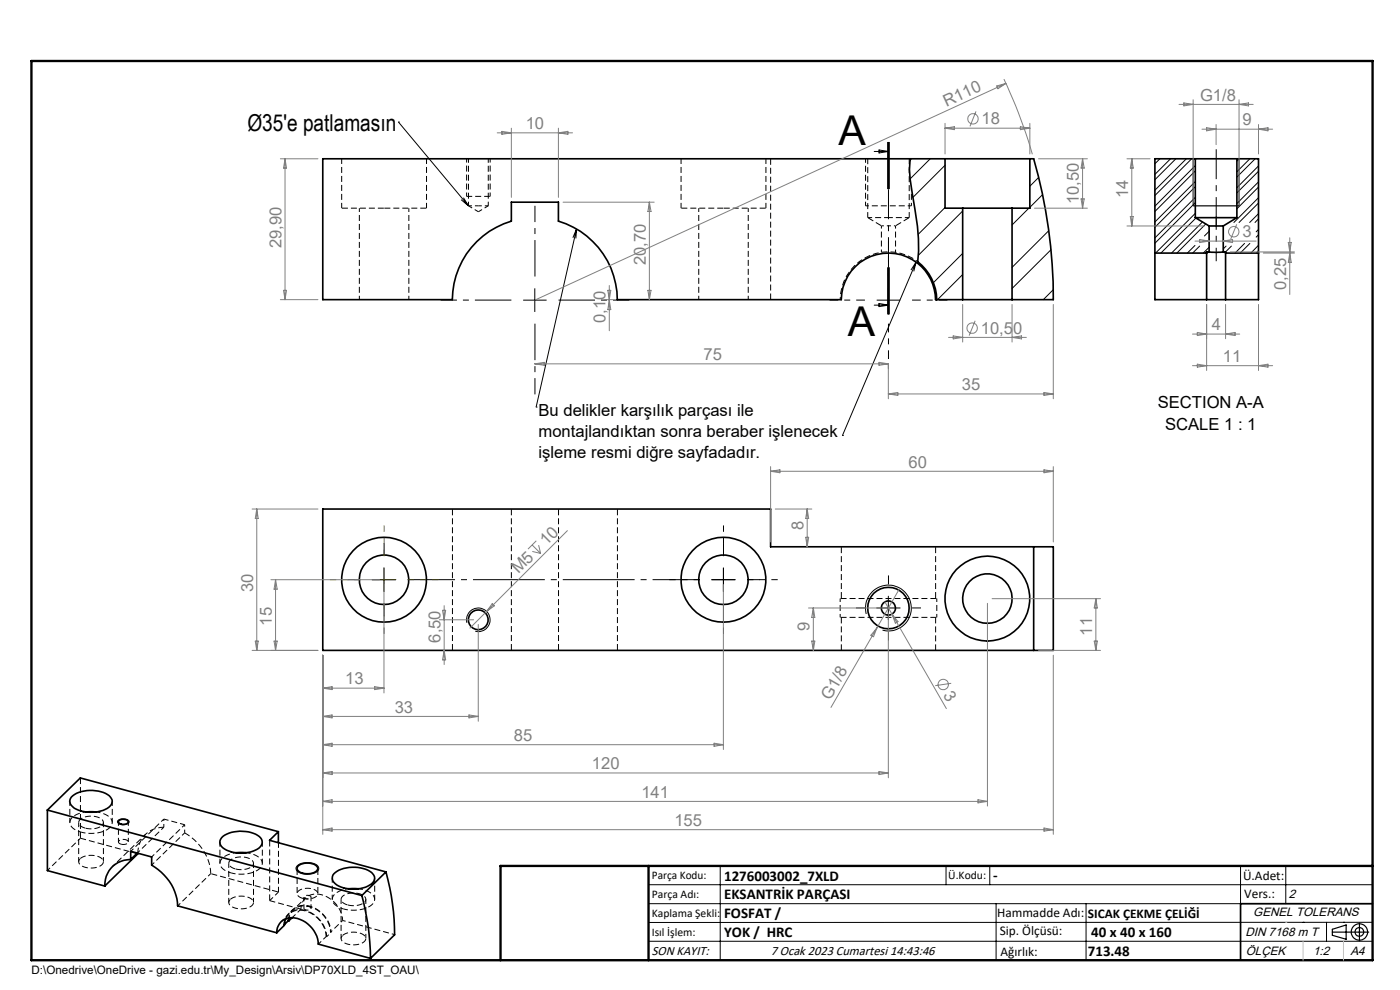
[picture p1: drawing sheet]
<svg xmlns="http://www.w3.org/2000/svg" width="297mm" height="210mm" viewBox="0 0 297 210" stroke-linecap="round" stroke-linejoin="round" font-family="sans-serif">
<g fill="none" stroke="#000" stroke-width=".21" stroke-dasharray="1.3 .6" stroke-dashoffset=".5" stroke-linecap="butt">
<path d="M76.2 44.2v19.4M99.4 43.7h2.1M101.5 43.7h2.1M148.2 44.2v19.4M86.7 63.6v-19.4M158.7 63.6v-19.4M178.2 127v4M198.7 131v-4M30.9 177l-7 6.8M34.8 175.5l-5.7 5.4M34.8 173.7l-7 6.9M39.2 174.9l-7 6.9"/>
<path d="M10.1 184.6l7-6.8M32.2 183.5l7-6.8M44.7 185.3l-7 6.8M70.2 197.8a6 6 0 0 0-6.8-5.6 3.1 3.1 0 0 0-2.2 2.5"/>
</g>
<g fill="none" stroke="#000" stroke-width=".21" stroke-dasharray="1.3 .6" stroke-dashoffset=".3" stroke-linecap="butt">
<path d="M184.1 46.2h4.4M188.5 46.2h4.4M14.8 170v4.5M16.7 174.5v8.3M17.2 176.5a6.8 6.8 0 0 0 6.2-1.1 1.5 1.5 0 0 0-.6-2.4l-.9-.4-1.5-.4M23.8 174.5v-4.5M46.7 178.6v4.5M21.9 182.8v-8.3M48.5 183.1v8.3M49.1 185.2a6.8 6.8 0 0 0 6.2-1.1 1.5 1.5 0 0 0-.6-2.4l-.9-.5-1.6-.3M53.8 191.4v-8.3M55.7 183.1v-4.5"/>
<path d="M57.2 191l1.9-1.8M62 194.7l1.8-1.9M70.5 186.3v4.5M72.4 190.8v8.3M72.9 192.8a6.8 6.8 0 0 0 6.2-1.1 1.5 1.5 0 0 0-.6-2.4l-.9-.4-1.5-.4M77.6 199.1v-8.3M79.5 190.8v-4.5"/>
</g>
<path d="M187 47.9h1.5M188.5 47.9h1.5" fill="none" stroke="#000" stroke-width=".21" stroke-dasharray="1.3 .6" stroke-dashoffset=".8" stroke-linecap="butt"/>
<g fill="none" stroke="#000" stroke-width=".21" stroke-dasharray="1.3 .6" stroke-dashoffset="-.1" stroke-linecap="butt">
<path d="M72.5 44.2h9M81.5 44.2h9M144.5 44.2h9M153.5 44.2h9M184.1 46.2l2.9 1.7M190 47.9l2.9-1.7M108.5 108v30M118.5 108v30M131 108v30M198.5 116v11M96 138v-30M178.5 127v-11"/>
<path d="M198.7 127h-20.5M198.7 131h-20.5M17.1 165v12.8M44.7 185.3l14.4 3.9M57.2 191v-12.8M63 184.2v5.4M67.4 189.6v-5.4"/>
</g>
<path d="M187 47.9v5.6M190 53.5v-5.6M194.7 55.5a10.2 10.2 0 0 0-10.7-1.1 10.2 10.2 0 0 0-5.8 9.2M62.1 192.9l-.9 .9M64.8 190.5l-2.6 2.5M64.9 190.6l.5 .1 .5-.2a.7 .7 0 0 0-.4-.6 .7 .7 0 0 0-.7 .1l-.3 .3 .4 .3M64.9 193l-.4-.2a.75 .75 0 0 1 .6-.6 .75 .75 0 0 1 .8 .3l.1 .3-.3 .2h-.8M69.3 198.7l.9-.9M70.1 197.8a5.8 5.8 0 0 0-6.6-5.5 2.98 2.98 0 0 0-2.2 2.4M72.7 195.3l-2.6 2.5" fill="none" stroke="#000" stroke-width=".21" stroke-dasharray="1.3 .6" stroke-dashoffset=".7" stroke-linecap="butt"/>
<g fill="none" stroke="#000" stroke-width=".21" stroke-dasharray="1.3 .6" stroke-linecap="butt">
<path d="M104 41.7h-.1M163.5 63.6v-29.9M178.5 138v-7M198.5 131v7M17.1 177.8l12.1 3.3M18.1 175.7a3.6 3.6 0 0 0 3.8-.9 1.14 1.14 0 0 0-1.2-1.5 3.9 3.9 0 0 0-3.8 .7 1.02 1.02 0 0 0 .8 1.5l.4 .2M25.7 179.1a1.02 1.02 0 0 0 1.5-.6 1.39 1.39 0 0 0-2.1 .1l.2 .3 .4 .2M39.2 176.7a10.6 10.6 0 0 1 5.5 8.6M17 182.2a3.9 3.9 0 0 1 4.8 .2 1.05 1.05 0 0 1-.9 1.5 3.8 3.8 0 0 1-4.1-.8 .8 .8 0 0 1 .2-.9M48.8 190.8a3.9 3.9 0 0 1 4.8 .2 1.06 1.06 0 0 1-.9 1.5 3.8 3.8 0 0 1-4.1-.8 .8 .8 0 0 1 .2-.9M49.9 184.3a3.6 3.6 0 0 0 3.8-.8 1.14 1.14 0 0 0-1.1-1.5 3.9 3.9 0 0 0-3.9 .7 1.02 1.02 0 0 0 .8 1.5l.4 .1M60.2 196.2l.1 .1"/>
<path d="M60.3 196.1l-.1 .1M64.2 190.6a2.73 2.73 0 0 0 3.2-.9 1.69 1.69 0 0 0-2-1.3 2.26 2.26 0 0 0-2.4 1l.3 .7 .9 .5M69.2 198.7h.1M70.1 197.8h.1M72.7 198.4a3.9 3.9 0 0 1 4.8 .3 1.05 1.05 0 0 1-1 1.5 3.8 3.8 0 0 1-4.1-.8 .8 .8 0 0 1 .3-1M73.8 192a3.6 3.6 0 0 0 3.7-.9 1.14 1.14 0 0 0-1.1-1.5 3.9 3.9 0 0 0-3.9 .7 1.02 1.02 0 0 0 .9 1.5l.4 .2"/>
</g>
<g fill="none" stroke="#000" stroke-width=".21" stroke-dasharray="1.3 .6" stroke-dashoffset=".4" stroke-linecap="butt">
<path d="M99 33.7v8M99.4 33.7v10M183.6 33.7v10M99.4 43.7l2.1 1.2M101.5 44.9l2.1-1.2M103.6 43.7v-10M104 41.7v-8M25.1 174.3v4.3M27.2 178.6v-4.3M61.3 193.9l-1.7 1.6M64.5 190.3v2.4M66 192.7v-2.4"/>
<path d="M69.2 198.7l-1.6 1.6M72.7 195.3a5.8 5.8 0 0 0-6.6-5.5 3.1 3.1 0 0 0-2.3 3"/>
</g>
<path d="M72.5 33.7v10.5M144.5 33.7v10.5M184.1 33.7v12.5M90.5 44.2v-10.5M103.9 41.7h-4.9M162.5 44.2v-10.5M192.9 46.2v-12.5M29.2 181a5.4 5.4 0 0 1 5.6-5.5M57.2 191l6.6 1.8" fill="none" stroke="#000" stroke-width=".21" stroke-dasharray="1.3 .6" stroke-dashoffset=".1" stroke-linecap="butt"/>
<g fill="none" stroke="#000" stroke-width=".21">
<path d="M84.5 25.9h.1M84.5 25.9l14.9 17.8M185.5 32.1h3M186.5 31.8l2 .3-2 .3zM188.3 30.1v10M188.5 30.1v10M188.7 30.1v10M197.3 33.7l-4.2 4.3M200.5 35.1l-6.8 6.8M220.3 37.6l-1.8 1.9M246.1 33.7l-1.1 1M248.3 33.7l-3.3 3.3"/>
<path d="M249.4 33.7l-4.4 4.4M251.7 33.7l-6.7 6.6M252.8 33.7l-7.8 7.8M253.1 33.7v10M253.6 35.1l-8.6 8.6M253.6 38.5l-8.6 8.6M253.6 36.3l-8.6 8.6M253.6 39.6l-8.6 8.6M262.9 33.7v10M262.9 33.7l-.5 .5M265.1 33.7l-2.7 2.7M266.3 33.7l-3.9 3.9"/>
<path d="M267 38.6l-4.6 4.6M267 35.2l-4.6 4.6M267 36.3l-4.6 4.6M267 39.7l-4.6 4.6M97.8 42.4l1.6 1.3M98.3 41.9l1.1 1.8M122.3 48.6l-8.6 37.8M122.3 48.6l-.1 2M122.3 48.6l-.8 1.8M188.3 56.7v10M188.5 56.7v10M188.7 56.7v10z"/>
<path d="M194.3 55.6l-15.6 36.8M194.3 55.6l-.4 2M194.3 55.6l-1 1.7M200.5 44l-5.7 5.7M204.2 53.8l-6.2 6.2M204.2 44.8l-9.4 9.3M204.2 58.2l-5.3 5.4M218.3 44.2l-3.6 3.5M221.2 41.3l-2.7 2.7M222.5 49l-7.8 7.7M223 53l-8.3 8.2M253.5 52.1l-1.6 1.6"/>
<path d="M253.6 41.9l-8.6 8.6M253.6 45.3l-8.5 8.4M253.6 43l-8.6 8.6M253.7 46.2l-7.4 7.5M254.5 52.2l-1.5 1.5M255.1 47.1l-6.6 6.6M255.8 47.5l-6.1 6.2M256.5 49.1l-1 1M256.5 52.4l-1.2 1.3M260.1 52.2l-.6 .6M261.2 52.2l-1.2 1.2M264 51.6l-2 2.1"/>
<path d="M265.1 51.6l-2 2.1M267 41.9l-5.2 5.3M267 45.3l-1.9 1.9M267 52l-1.6 1.7M267 43.1l-4.1 4.1M267 49.8l-.5 .5M267 53.2l-.5 .5M267 48.7l-.5 .5M267 46.4l-.8 .8M111 63.7h5M113.5 61.2v5M185.5 64.7h3"/>
<path d="M186 63.7h5M186.5 64.4l2 .3-2 .3zM188.5 61.2v5M223.4 61.4l-2.1 2.2M113.7 86.4h.1M178.7 92.4h.1M79 123h5M81.5 120.5v5M99.1 132.1a2.5 2.5 0 0 1 2.2-3.1 2.5 2.5 0 0 1 2.7 2.7 2.5 2.5 0 0 1-3.2 2.2M151 123h5M153.5 120.5v5M183.8 130.2a4.9 4.9 0 0 1 4.2-6.1 4.9 4.9 0 0 1 5.3 5.3 4.9 4.9 0 0 1-6.1 4.3"/>
<path d="M186 129h5M188.5 126.5v5M25 174a1.71 1.71 0 0 1 2.4 .3 1.53 1.53 0 0 1-2.5 0zM63.1 183.6a3.8 3.8 0 0 1 4.3 .1 1.06 1.06 0 0 1 0 1.1 1.06 1.06 0 0 1-1 .5 3.4 3.4 0 0 1-3.5-.8 .73 .73 0 0 1 .2-.9zM137.6 187.7h153.6M137.6 191.7h153.6M137.6 199.7h153.6M152.8 183.7v20M200.7 183.7v4M210 183.7v4M211.3 191.7v12M230.4 191.7v12"/>
<path d="M263.2 183.7v20M272.8 183.7v8M276.4 195.6h.1M281.4 195.6v4.1M285 195.6h.1M291.2 195.6l-153.6 .1"/>
</g>
<g fill="none" stroke="#000" stroke-width=".35">
<path d="M193.1 33.7a17.7 17.7 0 0 0 .4 7.4 48.8 48.8 0 0 1 1.2 14.7M200.5 33.7h-132v29.9h27.5a17.4 17.4 0 0 1 12.5-16.7v-4h10v4a17.4 17.4 0 0 1 12.5 16.7h47.5a10 10 0 0 1 5.7-8.9 10 10 0 0 1 10.5 1.1M200.5 33.7h18M200.5 33.7v10.5h3.7M218.5 33.7h.8a107.3 107.3 0 0 1 4.1 29.9h-8.7M218.5 33.7v10.5h-3.8M253.6 33.7h8.8M253.6 33.7h-8.6v20M253.6 33.7v12.5M262.4 33.7h4.6v20M262.4 33.7v12.5M194.7 55.8a9.9 9.9 0 0 1 3.8 7.8h5.7"/>
<path d="M194.7 55.5a10.4 10.4 0 0 1 4 8.1M204.2 44.2h10.5M204.2 44.2v19.4M214.7 44.2v19.4M245 53.7v9.9h22v-9.9M245 53.7h11M253.6 46.2h8.8M253.6 46.2l2.9 1.7M256 53.7v9.9M256.5 53.4h3M256.5 47.9h3M256.5 53.4h-.5v.3"/>
<path d="M256.5 47.9v5.5M259.5 53.4h.5v.3M259.5 47.9v5.5M260 53.7v9.9M260 53.7h7M262.4 46.2l-2.9 1.7M204.2 63.6h10.5M219.3 116h4.1v22h-4.1M219.3 116h-55.8v-8h-95v30h150.8M219.3 116v22M10.1 171.8v12.9l12.1 3.3M10.1 171.8l66.7 18.2"/>
<path d="M10.1 171.8l6.9-6.8 42.1 11.4M15.2 169a7 7 0 0 1 8-.2 1.52 1.52 0 0 1 .6 1.5 1.52 1.52 0 0 1-1 1.2 7.3 7.3 0 0 1-7.3-.3l-.5-.6a1.26 1.26 0 0 1 .2-1.6zM18.2 172.3h2.2M25.3 174a1.37 1.37 0 0 1 1.9 .4 1.29 1.29 0 0 1-2.1-.1zM47 177.7a6.8 6.8 0 0 1 8.3 0 1.53 1.53 0 0 1-.7 2.4 7 7 0 0 1-7.6-.5l-.3-.6a1.36 1.36 0 0 1 .3-1.3zM59.1 176.4l-1.9 1.9 24.7 6.7M59.1 176.4v2.3M27.7 182.3v-1.7l4.5 1.2v1.7a10.6 10.6 0 0 1 5.5 8.6l21 5.8M27.7 182.3a5.4 5.4 0 0 0-5.5 5.7M29.1 181l-1.4 1.3M29.2 181l-7 7M50.1 180.9h2.1"/>
<path d="M58.7 197.9a3.2 3.2 0 0 1 4.4-3.1 6.1 6.1 0 0 1 4.4 5.5l11.1 3M60.6 194.9l-.3 1.4-1.6 1.6M61.1 195.3l-.8 .8M61.1 195.3l.1 .1M61.2 194.7l-.1 .6M61.3 194.7l-.1 .7M62 194.7l-.8 .7M63.3 183.7a3.3 3.3 0 0 1 4 .2 .99 .99 0 0 1-1 1.3 2.7 2.7 0 0 1-3.3-.9zM70.8 185.3a7 7 0 0 1 8-.2 1.49 1.49 0 0 1 .7 1.4 1.49 1.49 0 0 1-1.1 1.2 7.2 7.2 0 0 1-7.3-.2 1.42 1.42 0 0 1-.3-2.2zM73.9 188.5h2.2M76.8 190a51.1 51.1 0 0 1 1.8 13.3M81.9 185a51.1 51.1 0 0 1 1.8 13.3l-5.1 5"/>
<path d="M81.9 185l-5.1 5M291.2 191.7h-28v12"/>
<circle cx="81.5" cy="123" r="5.2"/>
<circle cx="81.5" cy="123" r="9"/>
<circle cx="101.5" cy="131.5" r="2.11"/>
<circle cx="153.5" cy="123" r="5.2"/>
<circle cx="153.5" cy="123" r="9"/>
<circle cx="188.5" cy="129" r="1.51"/>
<circle cx="188.5" cy="129" r="4.4"/>
<circle cx="209.5" cy="127" r="5.2"/>
<circle cx="209.5" cy="127" r="9"/>
</g>
<path d="M193.3 43.7h-9.7M193.3 43.7v-3.8M18.2 172.2a4 4 0 0 0-3.3 1.9 2.1 2.1 0 0 0 1.8 2.3l.5 .1M50.1 180.9a4 4 0 0 0-3.4 1.9 2.1 2.1 0 0 0 1.8 2.2l.6 .2M72.7 195.3l11 3M73.9 188.5a4 4 0 0 0-3.4 1.9 2.1 2.1 0 0 0 1.9 2.2l.5 .2" fill="none" stroke="#000" stroke-width=".21" stroke-dasharray="1.3 .6" stroke-dashoffset=".6" stroke-linecap="butt"/>
<path d="M34.8 173.7l4.4 1.2M59.1 189.2v-10.5M69.2 198.7a5.8 5.8 0 0 0-6.6-5.5 2.94 2.94 0 0 0-2 1.7M69.3 198.7a6 6 0 0 0-6.8-5.6 3.1 3.1 0 0 0-2.3 3.1" fill="none" stroke="#000" stroke-width=".21" stroke-dasharray="1.3 .6" stroke-dashoffset=".2" stroke-linecap="butt"/>
<path d="M34.8 173.7v1.8M39.2 174.9v1.8" fill="none" stroke="#000" stroke-width=".21" stroke-dasharray="1.3 .6" stroke-dashoffset=".9" stroke-linecap="butt"/>
<g fill="none" stroke="#808080" stroke-width=".21">
<path d="M211.5 18.2l1.9-.5-1.7 1.1zM213 16.8a103.4 103.4 0 0 1 6 15.9M213.4 17.7l-99.9 46M59.5 33.7h8M60.5 33.7l.3 2h-.7zM60.5 33.7v29.9M105.5 28.2h16M106.5 27.9l2 .3-2 .3zM108.5 27.2v14.7M118.5 27.2v14.7M118.5 28.2l2-.3v.6zM200.5 26.2v6.5"/>
<path d="M200.5 27.2h18M200.5 27.2l2-.3v.6zM207 23.6l-1.2 3.2M216.5 26.9l2 .3-2 .3zM218.5 26.2v6.5M220.3 33.7h10.4M229.7 33.7v10.5M229.7 33.7l.3 2h-.7zM239.1 33.7h4.9M240.1 33.7l.3 2h-.6zM240.1 33.7v14.2M250.1 22.1h15.8"/>
<path d="M251.1 21.8l2 .3-2 .4zM253.1 21.2v21.5M255 27.4h15M256 27.1l2 .3-2 .4zM258 26.4v4.3M262.9 21.2v21.5M262.9 22.1l2-.3v.7zM267 26.4v6.3M267 27.4l2-.3v.7zM119.5 42.9h19.3M137.8 42.9v20.7M137.8 42.9l.3 2h-.7z"/>
<path d="M219.5 44.2h11.2M229.3 42.2h.7l-.3 2zM239.1 47.9h16.4M239.8 45.9h.6l-.3 2zM253.5 51.1h13M254.5 50.8l2 .3-2 .4zM259.5 51.1l2-.3v.7zM261 53.4h13.6M262.4 47.6l-1.3 3.1M268 53.7h6.6M273.3 51.4h.6l-.3 2zM273.6 50.4v12.1"/>
<path d="M273.6 53.7l.3 2h-.6zM59.5 63.6h8M60.1 61.6h.7l-.3 2zM113.5 77.2h75M113.5 77.2l2-.3v.6zM128.2 63.6h1.8M128.9 61.6h.7l-.3 2zM129.3 60.6v9.6M129.3 63.7l.3 2h-.7zM137.4 61.6h.7l-.3 2zM186.5 76.9l2 .3-2 .3zM188.5 77.2v7.4"/>
<path d="M201.2 71.6h16.5M202.2 71.3l2 .3-2 .3zM204.2 64.6v8M206.9 68l-1.3 3.2M214.7 64.6v8M214.7 71.6l2-.3v.6zM223.4 64.6v20M253 70.9h10M253 77.6h17M254 70.5l2 .4-2 .3zM254 77.2l2 .4-2 .3zM256 64.6v14"/>
<path d="M260 64.6v7.3M260 70.9l2-.4v.7zM267 64.6v14M267 77.6l2-.4v.7zM163.5 99v16M163.5 100h59.9M163.5 100l2-.3v.6zM188.5 83.6h34.9M188.5 83.6l2-.4v.7zM221.5 99.7l1.9 .3-1.9 .3zM221.5 83.2l1.9 .4-1.9 .3zM223.4 99v16"/>
<path d="M53.5 108h14M54.5 108v30M54.5 108l.3 2h-.6zM112.9 115.6l1.8 1.8M112.9 117l1.8 .4M113.8 114.7l-1.8 1.8M114.3 115.6l.4 1.8M120.4 112.6l-20.7 20.6M164.5 108h7.7M170.9 114h.7l-.4 2zM171.2 108l.4 2h-.7zM171.2 108v8"/>
<path d="M53.5 138h14M54.2 136h.6l-.3 2zM57.5 123h23M58.1 136h.7l-.3 2zM58.5 123v15M58.5 123l.3 2h-.7zM68.5 139v38M81.5 124v23M93.2 131.5h7.3M93.9 129.5h.6l-.3 2zM94.2 128.5v12.5M94.2 138l.3 2h-.6z"/>
<path d="M101.5 132.5v20.5M104.4 128l.5 .5-1.7 1.2zM153.5 124v35M171.5 129h16M172.2 136h.7l-.4 2zM172.5 129v9M172.5 129l.4 2h-.7zM186 133.2l-.7 1.9-.6-.3zM187.7 127.7l1.5 2.6M188.5 130v35M189.2 130.3l11.6 20M189.2 130.3l1.3 1.6-.6 .3z"/>
<path d="M190.9 124.8l-14.6 25.3M209.5 128v43M210.5 127h23M220.3 138h13.2M223.4 139v38M232.1 136h.7l-.3 2zM232.5 127l.3 2h-.7zM232.5 127v11M68.5 146h13M68.5 146l1.9-.3v.6zM68.5 152l1.9-.3v.6zM68.5 158l1.9-.4v.7z"/>
<path d="M68.5 152h33M68.5 158h85M79.5 145.7l2 .3-2 .3zM99.5 151.7l2 .3-2 .3zM151.5 157.6l2 .4-2 .3zM201.8 144.9l-3.4 .5M68.5 164l1.9-.4v.7zM68.5 170l1.9-.4v.7zM68.5 176l1.9-.4v.7zM68.5 164h120M68.5 170h141M68.5 176h154.9"/>
<path d="M186.5 163.6l2 .4-2 .3zM207.5 169.6l2 .4-2 .3zM221.5 175.6l1.9 .4-1.9 .3z"/>
<circle cx="206.4" cy="25.2" r="1.09"/>
<circle cx="261.7" cy="49.2" r="1.11"/>
<circle cx="206.2" cy="69.6" r="1.1"/>
<circle cx="200.1" cy="145.2" r="1.1"/>
</g>
<g fill="none" stroke="#000" stroke-width=".25">
<path d="M253.1 43.7h9.8M282.6 197.7h7.8M282.6 197.1l3-.9v3l-3-.8zM288.4 195.8v3.8M106.2 203.7h185"/>
<circle cx="288.4" cy="197.7" r="1.74"/>
<circle cx="288.4" cy="197.7" r=".93"/>
</g>
<path d="M153.5 118v-6.5M148.5 123h-6.5M153.5 128v6.5M158.5 123h6.5" fill="none" stroke="#000" stroke-width=".21" stroke-dasharray="15.2 1.3 1.3 1.3" stroke-dashoffset="13.9" stroke-linecap="butt"/>
<g fill="none" stroke="#000" stroke-width=".21" stroke-dasharray="15.2 1.3 1.3 1.3" stroke-linecap="butt">
<path d="M81.5 118v-2.8M153.5 118v-2.8M76.5 123h-2.8M81.5 128v2.7M153.5 123v-2.5M153.5 123h-2.5M153.5 123v2.5M153.5 123h2.5M153.5 128v2.7M158.5 123h2.7M183.5 129h-1.9M188.5 124v-1.9"/>
<path d="M188.5 134v1.9M193.5 129h1.9"/>
</g>
<path d="M86.5 123h62" fill="none" stroke="#000" stroke-width=".21" stroke-dasharray="15.2 1.3 1.3 1.3" stroke-dashoffset="5.2" stroke-linecap="butt"/>
<path d="M81.5 118v-6.5M76.5 123h-6.5M81.5 128v6.5M86.5 123h6.5" fill="none" stroke="#808000" stroke-width=".21" stroke-dasharray="15.2 1.3 1.3 1.3" stroke-dashoffset="13.9" stroke-linecap="butt"/>
<path d="M188.5 58.7v-7.5M183.5 63.7h-7.5M188.5 68.7v7.5M193.5 63.7h7.5" fill="none" stroke="#000" stroke-width=".21" stroke-dasharray="15.2 1.3 1.3 1.3" stroke-dashoffset="13.4" stroke-linecap="butt"/>
<path d="M113.5 58.7v-15M108.5 63.7h-15M113.5 68.7v15M118.5 63.7h15" fill="none" stroke="#000" stroke-width=".21" stroke-dasharray="15.2 1.3 1.3 1.3" stroke-dashoffset="7.5" stroke-linecap="butt"/>
<path d="M258 48.2v-16.5" fill="none" stroke="#000" stroke-width=".21" stroke-dasharray="15.2 1.3 1.3 1.3" stroke-dashoffset="8.9" stroke-linecap="butt"/>
<path d="M258 55.4v-9.5" fill="none" stroke="#000" stroke-width=".21" stroke-dasharray="15.2 1.3 1.3 1.3" stroke-dashoffset="12.4" stroke-linecap="butt"/>
<path d="M188.5 30.1v36.6" fill="none" stroke="#000" stroke-width=".21" stroke-dasharray="6.3 1.3 1.3 1.3" stroke-dashoffset=".1" stroke-linecap="butt"/>
<path d="M79 123h5M81.5 120.5v5" fill="none" stroke="#808000" stroke-width=".21"/>
<path d="M6.7 12.9h284.5v190.8h-284.5zM137.6 183.7v20M291.2 183.7h-185v20" fill="none" stroke="#000" stroke-width=".5"/>
<path d="M276.4 199.7v4M285 199.7v4" fill="none" stroke="#c0c0c0" stroke-width=".21"/>
<path d="M272.8 195.6h.1" fill="none" stroke="#c0c0c0" stroke-width=".25"/>
<g font-size="8.7">
<text x="177.9" y="30.8">A</text>
<text x="179.8" y="71.3">A</text>
</g>
<text font-size="4.9" x="52.5" y="27.7">Ø35'e patlamasın</text>
<g font-size="3.5" fill="#808080">
<text x="200.8" y="22.6" transform="rotate(-25 200.8 22.6)">R110</text>
<text x="254.6" y="21.3">G1/8</text>
<text x="111.5" y="27.4">10</text>
<text x="208.2" y="26.4">18</text>
<text x="263.6" y="26.6">9</text>
<text x="228.9" y="43.3" transform="rotate(-90 228.9 43.3)">10,50</text>
<text x="239.3" y="42" transform="rotate(-90 239.3 42)">14</text>
<text x="59.7" y="52.6" transform="rotate(-90 59.7 52.6)">29,90</text>
<text x="263.6" y="50.3">3</text>
<text x="137" y="56.2" transform="rotate(-90 137 56.2)">20,70</text>
<text x="272.8" y="61.5" transform="rotate(-90 272.8 61.5)">0,25</text>
<text x="128.5" y="68.6" transform="rotate(-90 128.5 68.6)">0,10</text>
<text x="208.1" y="70.8">10,50</text>
<text x="257.1" y="70">4</text>
<text x="149.2" y="76.4">75</text>
<text x="259.4" y="76.8">11</text>
<text x="204.1" y="82.8">35</text>
<text x="192.7" y="99.2">60</text>
<text x="170.5" y="112.3" transform="rotate(-90 170.5 112.3)">8</text>
<text x="116" y="115.9" transform="rotate(-45 116 115.9)">10</text>
<text x="53.7" y="125.6" transform="rotate(-90 53.7 125.6)">30</text>
<text x="110" y="121.8" transform="rotate(-45 110 121.8)">M5</text>
<text x="57.7" y="132.7" transform="rotate(-90 57.7 132.7)">15</text>
<text x="93.4" y="136.3" transform="rotate(-90 93.4 136.3)">6,50</text>
<text x="171.8" y="133.9" transform="rotate(-90 171.8 133.9)">9</text>
<text x="231.7" y="134.8" transform="rotate(-90 231.7 134.8)">11</text>
<text x="73.2" y="145.2">13</text>
<text x="176.1" y="148.8" transform="rotate(-60 176.1 148.8)">G1/8</text>
<text x="200" y="147.4" transform="rotate(60 200 147.4)">3</text>
<text x="83.7" y="151.2">33</text>
<text x="109" y="157.2">85</text>
<text x="125.6" y="163.2">120</text>
<text x="136.1" y="169.2">141</text>
<text x="143.1" y="175.2">155</text>
</g>
<g font-size="3.5">
<text x="114.2" y="88.2">Bu delikler karşılık parçası ile</text>
<text x="245.6" y="86.6">SECTION A-A</text>
<text x="114.2" y="92.7">montajlandıktan sonra beraber işlenecek</text>
<text x="247.2" y="91.1">SCALE 1 : 1</text>
<text x="114.2" y="97.2">işleme resmi diğre sayfadadır.</text>
</g>
<g font-size="3.2">
<text x="153.6" y="186.8">1276003002_7XLD</text>
<text x="153.6" y="190.8">EKSANTRİK PARÇASI</text>
<text x="210.7" y="186.6">-</text>
<text x="153.6" y="194.8">FOSFAT /</text>
<text x="153.6" y="198.8">YOK / HRC</text>
<text x="230.8" y="202.8">713.48</text>
<text x="231.5" y="198.7">40 x 40 x 160</text>
</g>
<g font-size="2.8">
<text x="263.7" y="186.7">Ü.Adet:</text>
<text x="263.9" y="190.5">Vers.:</text>
<text x="211.5" y="194.5">Hammadde Adı:</text>
<text x="230.8" y="194.7">SICAK ÇEKME ÇELİĞİ</text>
<text x="138.3" y="202.6">SON KAYIT:</text>
<text x="163.5" y="202.6">7 Ocak 2023 Cumartesi 14:43:46</text>
<text x="212.1" y="198.4">Sip. Ölçüsü:</text>
<text x="212.2" y="202.7">Ağırlık:</text>
</g>
<g font-size="2.6">
<text x="273.4" y="190.4">2</text>
<text x="265.9" y="194.4">GENEL TOLERANS</text>
<text x="264.2" y="198.5">DIN 7168 m T</text>
<text x="264.3" y="202.6">ÖLÇEK</text>
<text x="278.5" y="202.6">1:2</text>
<text x="286.5" y="202.6">A4</text>
</g>
<g font-size="2.5">
<text x="138.3" y="186.4">Parça Kodu:</text>
<text x="138.3" y="190.5">Parça Adı:</text>
<text x="201.2" y="186.5">Ü.Kodu:</text>
<text x="138.3" y="194.5">Kaplama Şekli:</text>
<text x="138.3" y="198.6">Isıl İşlem:</text>
<text x="6.7" y="206.7">D:\Onedrive\OneDrive - gazi.edu.tr\My_Design\Arsiv\DP70XLD_4ST_OAU\</text>
</g>
</svg>
